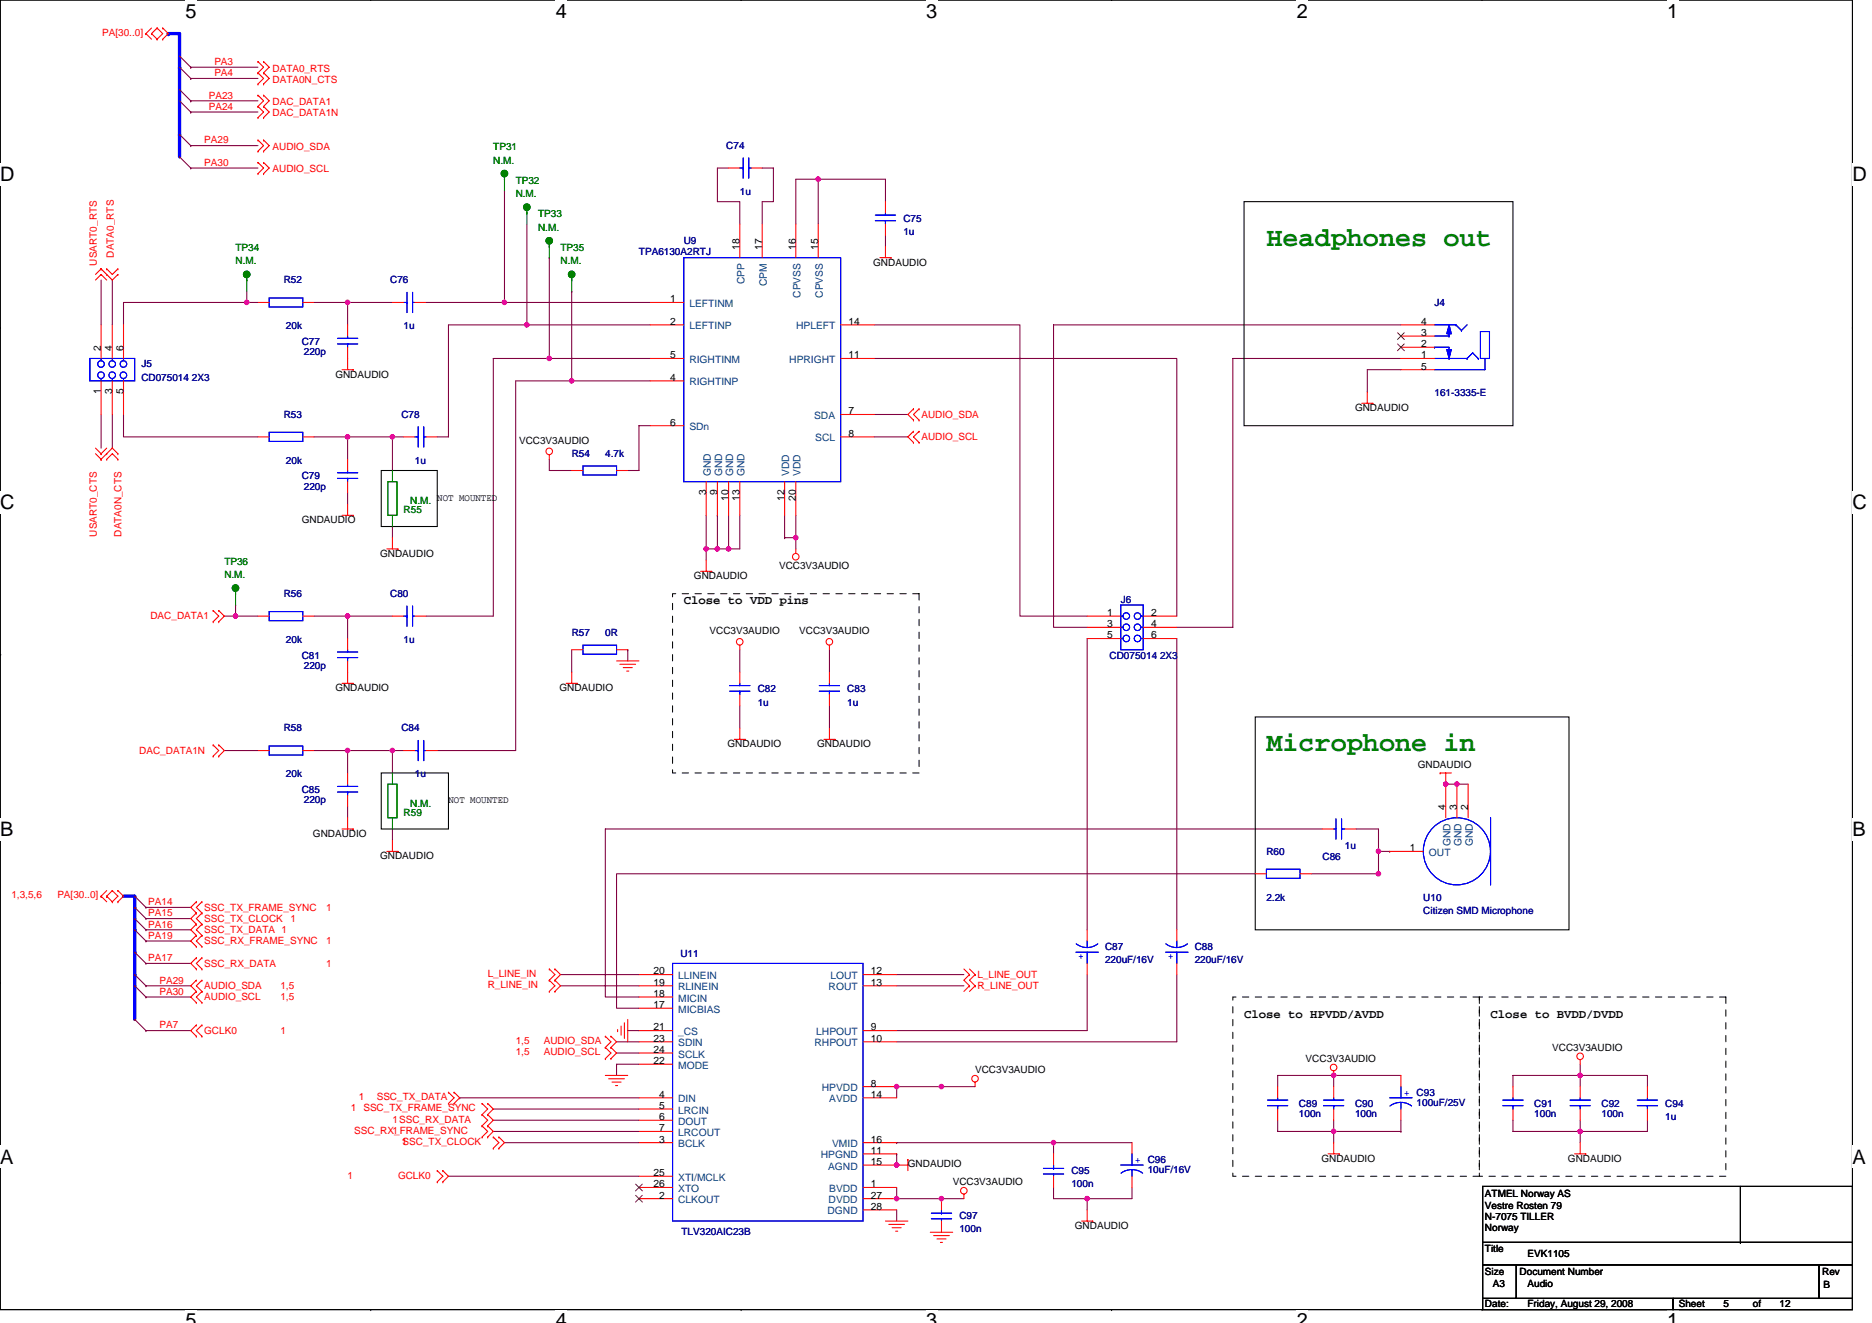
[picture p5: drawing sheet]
<svg xmlns="http://www.w3.org/2000/svg" width="297mm" height="210mm" viewBox="0 0 297 210" stroke-linecap="round" stroke-linejoin="round" font-family="sans-serif">
<path d="M0 0h293.9v207.9h-293.9z" fill="none" stroke="#000" stroke-width=".17"/>
<g fill="#fff">
<path d="M29.4 0h1.8v3.5h-1.8z"/>
<path d="M29.4 207.9h1.8v2h-1.8z"/>
</g>
<path d="M58.8 0h.1M58.8 207.9h.1" fill="none" stroke="#000" stroke-width=".17"/>
<g fill="#fff">
<path d="M88.2 0h1.8v3.5h-1.8z"/>
<path d="M88.2 207.9h1.8v2h-1.8z"/>
</g>
<path d="M117.6 0h.1M117.6 207.9h.1" fill="none" stroke="#000" stroke-width=".17"/>
<g fill="#fff">
<path d="M147 0h1.7v3.5h-1.7z"/>
<path d="M147 207.9h1.7v2h-1.7z"/>
</g>
<path d="M176.4 0h.1M176.4 207.9h.1" fill="none" stroke="#000" stroke-width=".17"/>
<g fill="#fff">
<path d="M205.8 0h1.7v3.5h-1.7z"/>
<path d="M205.8 207.9h1.7v2h-1.7z"/>
</g>
<path d="M235.2 0h.1M235.2 207.9h.1" fill="none" stroke="#000" stroke-width=".17"/>
<g fill="#fff">
<path d="M264.5 0h1.8v3.5h-1.8z"/>
<path d="M264.5 207.9h1.8v2h-1.8z"/>
<path d="M0 26h2.3v3.5h-2.3z"/>
<path d="M293.9 26h2.3v3.5h-2.3z"/>
<path d="M0 77.9h2.3v3.5h-2.3z"/>
<path d="M293.9 77.9h2.3v3.5h-2.3z"/>
</g>
<path d="M0 52h.1M293.9 52h.1" fill="none" stroke="#000" stroke-width=".17"/>
<g fill="#fff">
<path d="M0 129.9h2.1v3.5h-2.1z"/>
<path d="M293.9 129.9h2.1v3.5h-2.1z"/>
</g>
<path d="M0 103.9h.1M293.9 103.9h.1" fill="none" stroke="#000" stroke-width=".17"/>
<path d="M0 103.9h.1" fill="none" stroke="#000" stroke-width=".16"/>
<g fill="#fff">
<path d="M0 181.9h2.2v3.5h-2.2z"/>
<path d="M293.9 181.9h2.2v3.5h-2.2z"/>
</g>
<g fill="none" stroke="#000" stroke-width=".17">
<path d="M197.4 32h42.7v35.6h-42.7zM60.5 74.7h8.9v8.9h-8.9zM199.2 113.8h49.8v33.8h-49.8zM60.5 122.7h10.7v8.9h-10.7zM0 155.9h.1M293.9 155.9h.1M235.3 188.3h58.6v8.9h-58.6zM235.3 197.2h58.6v3.5h-58.6zM276.2 197.2h.1M276.2 188.3v8.9M235.3 200.7h5.3v5.4h-5.3zM235.3 206.1h30.2v1.8h-30.2z"/>
<path d="M240.6 200.7h48v5.4h-48zM265.5 206.1h28.4v1.8h-28.4zM288.6 200.7h5.3v5.4h-5.3z"/>
</g>
<path d="M26.7 5.3h.1M26.7 5.3h1.8v5.4M28.5 10.7v10.6M28.5 10.7h.1M28.5 21.3h.1M28.5 21.3v3.6M19.6 142.2h1.8v5.4M21.4 147.6v14.2M21.4 151.1h.1M21.4 154.7h.1M21.4 147.6h.1" fill="none" stroke="#00f" stroke-width=".53"/>
<g fill="none" stroke="#800040" stroke-width=".17">
<path d="M28.5 8.9l1.8 1.8M28.5 14.2l1.8 1.8M28.5 10.7l1.8 1.7M28.5 16l1.8 1.8M30.3 10.7h.1M30.3 16h.1M30.3 17.8h.1M30.3 12.4h.1M30.3 10.7h10.6M30.3 16h10.6M30.3 17.8h10.6M30.3 12.4h10.6"/>
<path d="M28.5 21.3h.1M28.5 24.9h.1M28.5 21.3l1.8 1.8M28.5 24.9l1.8 1.8M30.3 23.1h.1M30.3 26.7h.1M30.3 23.1h10.6M30.3 26.7h10.6M80 30.2h.1M80 30.2v17.8M83.6 35.6v16M115.6 26.7h-1.8v5.3h3.6v3.6"/>
<path d="M120.9 26.7h1.8v5.3h-1.8v3.6M129.8 28.4h-3.5v7.2M129.8 28.4h10.7v3.6M129.8 28.4h.1M129.8 28.4v7.2M140.5 37.3v1.8M16 44.4v7.2M17.8 44.4v7.2M39.2 46.2v1.8M39.2 48h1.7M39.2 48h-19.6v3.6M39.2 48h.1"/>
<path d="M49.8 48h5.4M55.2 48h7.1M55.2 48h.1M55.2 48v3.6M67.6 48h12.4M80 48h23.2M83.6 51.6h-12.4v17.7h-1.8M83.6 51.6h.1M83.6 51.6h19.6M87.2 56.9h-8.9v40.9h-10.7M87.2 40.9h.1M87.2 56.9h16"/>
<path d="M87.2 40.9v16M90.7 46.2h.1M90.7 46.2v14.3M138.7 51.6h23.1v46.2h10.7M138.7 56.9h48v40.9M222.3 58.7h-5.3v3.5M222.3 51.6h-55.1v48h5.3M222.3 56.9h-26.7v42.7h-8.9M16 65.8v5.3M17.8 65.8v5.3M19.6 65.8v3.5h21.3M49.8 69.3h5.4"/>
<path d="M55.2 69.3h.1M55.2 78.2v1.8M55.2 69.3h7.1M55.2 69.3v3.6M62.3 69.3h1.7M62.3 69.3h.1M62.3 69.3v5.4M87.2 72.9v1.8h3.5M90.7 60.5h-8.9v58.6h-12.4M90.7 60.5h12.5M103.2 67.6h-1.8v7.1h-1.8M138.7 69.3h5.4"/>
<path d="M138.7 65.8h5.4M35.6 97.8h1.8M37.4 97.8h3.5M37.4 96h.1M37.4 96v1.8M49.8 97.8h5.4M55.2 97.8h7.1M55.2 97.8h.1M55.2 97.8v3.5M62.3 83.6v1.7M112.1 87.1h.1M112.1 81.8v5.3"/>
<path d="M112.1 87.1h1.7M112.1 87.1v1.8M113.8 81.8h.1M113.8 87.1h1.8M113.8 81.8v5.3M115.6 81.8v5.3M115.6 87.1h.1M117.4 81.8v5.3h-1.8M124.5 81.8v3.5M124.5 85.3h.1M124.5 85.3h1.8M126.3 85.3v1.8"/>
<path d="M126.3 81.8v3.5M35.6 119.1h5.3M49.8 119.1h5.4M55.2 119.1h7.1v3.6M55.2 119.1h.1M55.2 119.1v3.6M62.3 119.1h.1M62.3 119.1h1.7M90.7 103.1v3.6M99.6 103.1h.1M99.6 103.1v1.8M117.4 103.1v3.6"/>
<path d="M117.4 112v3.6M131.6 103.1v3.6M131.6 112v3.6M172.5 101.3v46.3M186.7 101.3v46.3M55.2 128v1.8M62.3 131.6v1.7M199.2 138.7h-101.4v21.3h3.6M209.8 131.6h-113.7v26.6h5.3M215.2 131.6h3.5v3.5M218.7 135.1h.1M218.7 135.1v3.6h-10.6"/>
<path d="M218.7 135.1h1.8M220.5 135.1h.1M229.4 124.5h.1M229.4 124.5h3.6M231.2 124.5h.1M21.4 142.2h.1M21.4 144h.1M21.4 145.8h.1M21.4 154.7h.1M21.4 156.5h.1M21.4 147.6h.1M21.4 151.1h.1"/>
<path d="M21.4 142.2l1.8 1.8M21.4 144l1.8 1.8M21.4 145.8l1.8 1.8M21.4 154.7l1.8 1.8M21.4 156.5l1.8 1.7M21.4 147.6l1.8 1.8M21.4 151.1l1.8 1.8M23.2 158.2h.1M23.2 144h.1M23.2 145.8h.1M23.2 147.6h.1M23.2 156.5h.1"/>
<path d="M23.2 149.4h.1M23.2 152.9h.1M23.2 158.2h7.1M23.2 144h7.1M23.2 145.8h7.1M23.2 147.6h7.1M23.2 156.5h7.1M23.2 149.4h7.1M23.2 152.9h7.1M88.9 154.7h12.5M88.9 156.5h12.5M142.3 154.7h10.6"/>
<path d="M142.3 156.5h10.6M172.5 154.7v8.9h-30.2M186.7 154.7v10.7h-44.4M21.4 161.8h.1M21.4 161.8l1.8 1.8M23.2 163.6h.1M23.2 163.6h7.1M72.9 174.2h.1M72.9 174.2h28.5M78.3 176h23.1M78.3 177.8h23.1M78.3 179.6h23.1"/>
<path d="M97.8 165.4h3.6M97.8 167.1h3.6M99.6 163.6h1.8M101.4 168.9h-3.6v1.8M142.3 172.5h.1M142.3 172.5v1.7M142.3 172.5h12.4M149.4 172.5h.1M202.7 177.8v1.8h8.9M211.6 170.7h-8.9v1.8M211.6 170.7v1.8M211.6 177.8v1.8"/>
<path d="M211.6 170.7h.1M211.6 179.6v1.8M211.6 170.7h10.7M211.6 179.6h10.7M222.3 179.6h.1M222.3 177.8v1.8M240.1 177.8v1.8h10.6M250.7 170.7h-10.6v1.8M250.7 170.7v1.8M250.7 170.7h.1M250.7 177.8v1.8M250.7 179.6h.1"/>
<path d="M250.7 168.9v1.8M250.7 179.6v1.8M250.7 170.7h10.7v1.8M261.4 177.8v1.8h-10.7M71.2 186.7h30.2M80 181.4h21.4M142.3 190.2h.1M142.3 188.5v1.7M142.3 183.1h.1M142.3 181.4h.1M142.3 192v1.8M142.3 190.2h10.6"/>
<path d="M142.3 183.1v1.8M142.3 181.4h24.9M149.4 190.2h.1M167.2 188.5v1.7h5.3M167.2 181.4v1.7M167.2 181.4h12.4M172.5 190.2v1.8M172.5 190.2h.1M179.6 188.5v1.7h-7.1"/>
</g>
<g fill="#f0f" stroke="#f0f" stroke-width=".17">
<circle cx="129.8" cy="28.4" r=".35"/>
<circle cx="80" cy="48" r=".35"/>
<circle cx="112" cy="87.1" r=".35"/>
<circle cx="113.8" cy="87.1" r=".35"/>
<circle cx="55.1" cy="119.1" r=".35"/>
<circle cx="115.6" cy="87.1" r=".35"/>
<circle cx="55.1" cy="69.3" r=".35"/>
<circle cx="126.3" cy="85.3" r=".35"/>
<circle cx="55.1" cy="48" r=".35"/>
<circle cx="55.1" cy="97.8" r=".35"/>
<circle cx="62.3" cy="119.1" r=".35"/>
<circle cx="62.3" cy="69.3" r=".35"/>
<circle cx="90.7" cy="60.4" r=".35"/>
<circle cx="87.1" cy="56.9" r=".35"/>
<circle cx="37.4" cy="97.8" r=".35"/>
<circle cx="83.6" cy="51.5" r=".35"/>
<circle cx="142.3" cy="190.2" r=".35"/>
<circle cx="142.3" cy="172.5" r=".35"/>
<circle cx="149.4" cy="190.2" r=".35"/>
<circle cx="142.3" cy="184.9" r=".35"/>
<circle cx="149.4" cy="172.5" r=".35"/>
<circle cx="167.2" cy="181.3" r=".35"/>
<circle cx="172.5" cy="190.2" r=".35"/>
<circle cx="218.7" cy="138.7" r=".35"/>
<circle cx="250.7" cy="170.7" r=".35"/>
<circle cx="250.7" cy="179.6" r=".35"/>
<circle cx="211.6" cy="179.6" r=".35"/>
<circle cx="211.6" cy="170.7" r=".35"/>
<circle cx="39.1" cy="48" r=".35"/>
<circle cx="218.7" cy="135.1" r=".35"/>
<circle cx="231.2" cy="124.4" r=".35"/>
<circle cx="229.4" cy="124.4" r=".35"/>
</g>
<g fill="none" stroke="#f00" stroke-width=".17">
<path d="M23.2 5.3h.1M23.2 5.3l.8 .9M24 5.3h.1M24 5.3l.9 .9M24 4.4l-.8 .9M24.9 6.2h.1M24.9 4.4h.1M24.9 4.4l.9 .9-.9 .9M24.9 4.4l-.9 .9M25.8 4.4h.1M25.8 6.2h.1M25.8 4.4l.9 .9-.9 .9"/>
<path d="M40.9 9.8h.1M40.9 11.6h.1M40.9 15.1h.1M40.9 16.9h.1M40.9 13.3h.1M40.9 18.7h.1M40.9 9.8l.9 .9-.9 .9M40.9 15.1l.9 .9-.9 .9M40.9 11.6l.9 .8-.9 .9M40.9 16.9l.9 .9-.9 .9M41.8 9.8h.1M41.8 11.6h.1"/>
<path d="M41.8 15.1h.1M41.8 16.9h.1M41.8 13.3h.1M41.8 18.7h.1M41.8 9.8l.9 .9-.9 .9M41.8 15.1l.9 .9-.9 .9M41.8 11.6l.9 .8-.9 .9M41.8 16.9l.9 .9-.9 .9M40.9 22.2h.1M40.9 24h.1M40.9 25.8h.1M40.9 27.6h.1"/>
<path d="M40.9 22.2l.9 .9-.9 .9M40.9 25.8l.9 .9-.9 .9M41.8 22.2h.1M41.8 24h.1M41.8 25.8h.1M41.8 27.6h.1M41.8 22.2l.9 .9-.9 .9M41.8 25.8l.9 .9-.9 .9M115.6 26.7h1.8M117.4 35.6v5.3M119.2 26.7h1.7M120.9 35.6v5.3"/>
<path d="M126.3 35.6v5.3M129.8 35.6v5.3M140.5 39.1v1.8M140.5 32v1.8M140.5 35.6v1.7M16 43.6h.1M16 42.7h.1M16 42.7l1.8 1.7 .9-.8M16 43.6l.9 .8M16 43.6l-.8 .8M16 42.7l-.8 .9M16 51.6v5.3"/>
<path d="M16.9 43.6h.1M16.9 42.7h.1M16.9 42.7l.9 .9 .9-.9M17.8 51.6v5.3M18.7 43.6h.1M18.7 42.7h.1M19.6 51.6v5.3M40.9 48h1.8M48 48h1.8M54.3 58.7h1.7M55.2 55.1v3.6M55.2 51.6v1.7"/>
<path d="M56 58.7h.1M62.3 48h1.7M65.8 48h1.8M103.2 51.6h5.3M103.2 56.9h5.3M103.2 48h5.3M133.4 51.6h5.3M133.4 56.9h5.3M139.6 40.9h1.8M141.4 40.9h.1M222.3 58.7h5.3M222.3 51.6h5.3"/>
<path d="M222.3 56.9h5.3M222.3 53.3h5.3M222.3 55.1h5.3M15.2 71.1l.8 .9M15.2 72l.8 .9M16 72h.1M16 72.9h.1M16 60.5v5.3M16.9 72h.1M16.9 72.9h.1M16.9 72.9l.9-.9 .9 .9M16.9 71.1l-.9 .9"/>
<path d="M17.8 60.5v5.3M18.7 72h.1M18.7 72.9h.1M18.7 72l-.9-.9-1.8 1.8M19.6 60.5v5.3M40.9 69.3h1.8M48 69.3h1.8M55.2 72.9v1.8M55.2 76.5v1.7M64 69.3h1.8M67.6 69.3h1.8M87.2 72.2v.7"/>
<path d="M90.7 74.7h1.8M97.8 74.7h1.8M103.2 60.5h5.3M103.2 67.6h5.3M112.1 76.5v5.3M113.8 76.5v5.3M115.6 76.5v5.3M117.4 76.5v5.3M124.5 76.5v5.3M126.3 76.5v5.3M133.4 69.3h5.3M133.4 65.8h5.3"/>
<path d="M144.9 64.9h.1M144.9 66.7h.1M144.9 68.5h.1M144.9 70.2h.1M144.9 64.9l-.8 .9 .8 .9M144.9 68.5l-.8 .8 .8 .9M145.8 66.7h.1M145.8 64.9h.1M145.8 70.2h.1M145.8 68.5h.1M145.8 64.9l-.9 .9 .9 .9M145.8 68.5l-.9 .8 .9 .9"/>
<path d="M216.1 64h1.7M217 62.2v1.8M217.8 64h.1M33.8 98.7h.1M33.8 96.9h.1M33.8 96.9l.9 .9-.9 .9M34.7 96.9h.1M34.7 98.7h.1M34.7 96.9l.9 .9-.9 .9M40.9 97.8h1.8M48 97.8h1.8M54.3 81.8h1.7"/>
<path d="M55.2 80v1.8M56 81.8h.1M61.4 87.1h1.8M62.3 85.3v1.8M62.3 97.8h1.7M63.2 87.1h.1M65.8 97.8h1.8M111.2 90.7h1.7M112.1 88.9v1.8M112.9 90.7h.1M126.3 87.1v.7M172.5 97.8h5.3"/>
<path d="M172.5 99.6h5.3M181.4 97.8h5.3M181.4 99.6h5.3M33.8 118.2h.1M33.8 118.2l.9 .9-.9 .9M34.7 118.2h.1M34.7 118.2l.9 .9-.9 .9M40.9 119.1h1.8M48 119.1h1.8M54.3 108.5h1.7M55.2 104.9v3.6M55.2 101.3v1.8"/>
<path d="M56 108.5h.1M64 119.1h1.8M67.6 119.1h1.8M89.8 108.5h1.8M90.7 106.7v1.8M90.7 103.1h1.8M91.6 108.5h.1M97.8 104.9h3.6M97.8 103.1h1.8M98.4 105.4h2.5M98.9 106h1.4M99.4 106.5h.4"/>
<path d="M116.5 117.3h1.8M117.4 102.4v.7M117.4 115.6v1.7M117.4 106.7v1.8M117.4 110.2v1.8M118.3 117.3h.1M130.7 117.3h1.8M131.6 102.4v.7M131.6 115.6v1.7M131.6 106.7v1.8M131.6 110.2v1.8M132.5 117.3h.1"/>
<path d="M172.5 101.3h5.3M181.4 101.3h5.3M33.8 120h.1M34.7 120h.1M54.3 131.6h1.7M55.2 129.8v1.8M55.2 122.7v1.8M55.2 126.2v1.8M56 131.6h.1M61.4 135.1h1.8M62.3 133.3v1.8M63.2 135.1h.1"/>
<path d="M199.2 138.7h1.8M206.3 138.7h1.8M209.8 131.6h1.8M213.4 131.6h1.8M220.5 135.1h5.3M228.5 122.7h.1M228.5 122.7h1.8M229.4 122.7v7.1M231.2 124.5v5.3M233 124.5v5.3M16 142.2h.1M16 142.2l.9 .9"/>
<path d="M16.9 142.2h.1M16.9 141.4l-.9 .8M16.9 142.2l.9 .9M17.8 141.4h.1M17.8 143.1h.1M17.8 141.4l.9 .8-.9 .9M17.8 141.4l-.9 .8M18.7 143.1h.1M18.7 141.4h.1M18.7 141.4l.9 .8-.9 .9M31.2 155.6h.1M31.2 157.4h.1"/>
<path d="M31.2 143.1h.1M31.2 144.9h.1M31.2 159.1h.1M31.2 146.7h.1M31.2 148.5h.1M31.2 150.2h.1M31.2 152h.1M31.2 153.8h.1M31.2 155.6l-.9 .9 .9 .9M31.2 143.1l-.9 .9 .9 .9M31.2 157.4l-.9 .8 .9 .9M31.2 144.9l-.9 .9 .9 .9"/>
<path d="M31.2 146.7l-.9 .9 .9 .9M31.2 148.5l-.9 .9 .9 .8M31.2 152l-.9 .9 .9 .9M32 157.4h.1M32 155.6h.1M32 144.9h.1M32 143.1h.1M32 159.1h.1M32 146.7h.1M32 148.5h.1M32 150.2h.1M32 153.8h.1"/>
<path d="M32 152h.1M32 155.6l-.8 .9 .8 .9M32 143.1l-.8 .9 .8 .9M32 157.4l-.8 .8 .8 .9M32 144.9l-.8 .9 .8 .9M32 146.7l-.8 .9 .8 .9M32 148.5l-.8 .9 .8 .8M32 152l-.8 .9 .8 .9M87.2 153.8h.1M87.2 155.6h.1M87.2 157.4h.1M87.2 155.6l.9 .9-.9 .9"/>
<path d="M87.2 153.8l.9 .9-.9 .9M88.1 155.6h.1M88.1 153.8h.1M88.1 157.4h.1M88.1 155.6l.8 .9-.8 .9M88.1 153.8l.8 .9-.8 .9M101.4 154.7h5.3M101.4 156.5h5.3M101.4 158.2h5.3M136.9 154.7h5.4M136.9 156.5h5.4M152.9 153.8l.9 .9"/>
<path d="M153.8 154.7h.1M153.8 156.5h.1M153.8 154.7l-.9 .9 .9 .9M153.8 153.8l.9 .9M153.8 156.5l-.9 .9M154.7 154.7h.1M154.7 156.5h.1M154.7 154.7l-.9 .9 .9 .9M154.7 156.5l-.9 .9M172.5 147.6v1.8M172.5 152.9v1.8M186.7 147.6v1.8"/>
<path d="M186.7 152.9v1.8M31.2 162.7h.1M31.2 164.5h.1M31.2 162.7l-.9 .9 .9 .9M32 164.5h.1M32 162.7h.1M32 162.7l-.8 .9 .8 .9M71.2 173.4h.1M71.2 175.1h.1M71.2 173.4l.8 .8-.8 .9M72 175.1h.1M72 173.4h.1"/>
<path d="M72 173.4l.9 .8-.9 .9M76.5 175.1h.1M76.5 176.9h.1M76.5 178.7h.1M76.5 178.7l.9 .9-.9 .9M76.5 175.1l.9 .9-.9 .9M76.5 176.9l.9 .9-.9 .9M77.4 176.9h.1M77.4 175.1h.1M77.4 178.7h.1M77.4 178.7l.9 .9-.9 .9M77.4 175.1l.9 .9-.9 .9"/>
<path d="M77.4 176.9l.9 .9-.9 .9M96.1 170.7h3.5M96.1 164.5h.1M96.1 166.2h.1M96.1 168h.1M96.1 164.5l.8 .9-.8 .8M96.1 166.2l.8 .9-.8 .9M96.6 171.2h2.5M96.9 166.2h.1M96.9 164.5h.1M96.9 168h.1M96.9 164.5l.9 .9-.9 .8"/>
<path d="M96.9 166.2l.9 .9-.9 .9M97.1 171.7h1.4M97.7 172.3h.3M98 163.4v.3M98.5 162.9v1.4M99.1 162.3v2.5M99.6 161.8v3.6M101.4 160h5.3M101.4 163.6h5.3M101.4 165.4h5.3M101.4 167.1h5.3M101.4 168.9h5.3"/>
<path d="M101.4 174.2h5.3M101.4 176h5.3M101.4 177.8h5.3M101.4 179.6h5.3M136.9 163.6h5.4M136.9 165.4h5.4M136.9 174.2h5.4M136.9 172.5h5.4M154.7 171.7v.8M202.7 172.5v1.7M202.7 176v1.8M211.6 170v.7"/>
<path d="M211.6 172.5v1.7M211.6 176v1.8M222.3 170.7v1.8M222.3 176v1.8M240.1 172.5v1.7M240.1 176v1.8M250.7 168.2v.7M250.7 172.5v1.7M250.7 176v1.8M261.4 172.5v1.7M261.4 176v1.8M69.4 185.8h.1"/>
<path d="M69.4 187.6h.1M69.4 185.8l.9 .9-.9 .9M70.3 187.6h.1M70.3 185.8h.1M70.3 185.8l.9 .9-.9 .9M76.5 180.5h.1M77.4 180.5h.1M78.3 180.5h.1M78.3 182.2h.1M78.3 180.5l.9 .9-.9 .8M79.2 182.2h.1M79.2 180.5h.1"/>
<path d="M79.2 180.5l.8 .9-.8 .8M101.4 181.4h5.3M101.4 186.7h5.3M101.4 188.5h5.3M101.4 190.2h5.3M136.9 184.9h7.2M136.9 183.1h5.4M136.9 181.4h5.4M136.9 188.5h5.4M136.9 190.2h5.4M136.9 192h5.4M140.5 193.8h3.6"/>
<path d="M141 194.3h2.5M141.6 194.9h1.4M142.1 195.4h.3M144.1 184h.1M144.1 184v1.8M147.6 195.6h3.6M148.1 196.1h2.5M148.7 196.6h1.4M149.2 197.2h.4M149.4 190.2v1.8M149.4 193.8v1.8M152.9 189.5v.7"/>
<path d="M167.2 183.1v1.8M167.2 186.7v1.8M171.6 193.8h1.8M172.5 192v1.8M173.4 193.8h.1M179.6 181.4v1.7M179.6 186.7v1.8M210.7 183.1h1.8M211.6 181.4v1.7M212.5 183.1h.1M249.8 183.1h1.8M250.7 181.4v1.7"/>
<path d="M251.6 183.1h.1"/>
<circle cx="87.1" cy="71.6" r=".52"/>
<circle cx="126.3" cy="88.4" r=".52"/>
<circle cx="117.4" cy="101.9" r=".52"/>
<circle cx="131.6" cy="101.9" r=".52"/>
<circle cx="154.7" cy="171.2" r=".52"/>
<circle cx="211.6" cy="169.4" r=".52"/>
<circle cx="250.7" cy="167.7" r=".52"/>
<circle cx="152.9" cy="189" r=".52"/>
</g>
<path d="M106.7 94.2h39.1v28.5h-39.1zM195.6 158.2h39.1v28.5h-39.1zM234.7 158.2h39.2v28.5h-39.2z" fill="none" stroke="#000" stroke-width=".16" stroke-dasharray="1 1 1 1 1 1 1 1"/>
<g fill="#008000" stroke="#008000" stroke-width=".17">
<circle cx="83.6" cy="32.9" r=".52"/>
<circle cx="87.1" cy="38.2" r=".52"/>
<circle cx="90.7" cy="43.6" r=".52"/>
<circle cx="37.4" cy="93.3" r=".52"/>
<circle cx="80" cy="27.5" r=".52"/>
<circle cx="39.1" cy="43.6" r=".52"/>
</g>
<g fill="none" stroke="#008000" stroke-width=".17">
<path d="M80 28.4h.1M80 28.1v2.1M83.6 33.8h.1M83.6 33.4v2.2M87.2 39.1h.1M87.2 38.8v2.1M39.2 44.4h.1M39.2 44.1v2.1M90.7 44.4h.1M90.7 44.1v2.1M61.5 76.5h1.5v5.3h-1.5zM62.3 74.7v1.8"/>
<path d="M37.4 94.2h.1M37.4 93.9v2.1M62.3 81.8v1.8M61.5 124.5h1.5v5.3h-1.5zM62.3 122.7v1.8M62.3 129.8v1.8"/>
</g>
<g fill="none" stroke="#00f" stroke-width=".17">
<path d="M117.4 26.7h.5M117.9 25.1v3.2M117.9 26.7h.1M118.8 26.7h.4M118.8 25.1v3.2M138.9 35h3.2M138.9 34.1h3.2M140.5 33.8v.3M140.5 35h.1M140.5 35v.6M14.3 56.9h7.1v3.6h-7.1zM16 56.9v.4"/>
<path d="M17.8 56.9v.4M19.6 56.9v.4M42.7 47.3h5.3v1.4h-5.3zM53.5 54.6h3.3M53.5 53.7h3.3M55.2 53.3v.4M55.2 54.6h.1M55.2 54.6v.5M64 48h.6M64.6 46.4v3.2M64.6 48h.1M65.5 48h.3"/>
<path d="M65.5 46.4v3.2M108.5 40.9h24.9v35.6h-24.9zM227.6 56.9h5.2M227.6 53.3h2.3M227.6 51.6h3.4M227.6 55.1h.1M227.6 55.1h2.3v1.8M229.9 53.3h.1M229.9 56.9h.1M229.9 51.6v1.7M231 51.6h.1M231 51.6l.9 .9"/>
<path d="M231.9 52.5h.1M232.8 56.9h.1M232.8 56.9l.9-.9 .9 .9M232.8 51.6l-.9 .9M234.6 56.9h.1M234.9 52.6h1.4v4.3h-1.4zM235.6 56.9v1.8h-8M16 60.1v.4M17.8 60.1v.4M19.6 60.1v.4M42.7 68.6h5.3v1.5h-5.3zM53.5 75.9h3.3"/>
<path d="M53.5 75h3.3M55.2 74.7v.3M55.2 75.9h.1M55.2 75.9v.6M65.8 69.3h.6M66.4 67.7v3.3M66.4 69.3h.1M67.2 69.3h.4M67.2 67.7v3.3M92.5 74h5.3v1.4h-5.3zM42.7 97.1h5.3v1.4h-5.3zM64 97.8h.6"/>
<path d="M64.6 96.2v3.2M64.6 97.8h.1M65.5 97.8h.3M65.5 96.2v3.2M177.8 96h3.6v7.1h-3.6zM177.8 97.8h.4M177.8 99.6h.4M181 97.8h.4M181 99.6h.4M42.7 118.4h5.3v1.4h-5.3zM53.5 104.4h3.3M53.5 103.5h3.3"/>
<path d="M55.2 103.1v.4M55.2 104.4h.1M55.2 104.4v.5M65.8 119.1h.6M66.4 117.5v3.2M66.4 119.1h.1M67.2 119.1h.4M67.2 117.5v3.2M92.5 102.4h5.3v1.4h-5.3zM115.8 109.7h3.2M115.8 108.8h3.2M117.4 108.5v.3"/>
<path d="M117.4 109.7h.1M117.4 109.7v.5M130 109.7h3.2M130 108.8h3.2M131.6 108.5v.3M131.6 109.7h.1M131.6 109.7v.5M177.8 101.3h.4M181 101.3h.4M53.5 125.7h3.3M53.5 124.8h3.3M55.2 124.5v.3"/>
<path d="M55.2 125.7h.1M55.2 125.7v.5M201 138h5.3v1.4h-5.3zM211.6 131.6h.4M212 130v3.2M212.9 130v3.2M212.9 131.6h.1M212.9 131.6h.5M236.5 129.8h.1M236.5 129.8v10.7M106.7 152.9h30.2v40.9h-30.2zM170.7 151.1h3.6"/>
<path d="M170.8 149.8a2.78 2.78 0 0 0 3.4 0M172.5 149.4v1M172.5 151.1v1.8M185 151.1h3.5M185 149.8a2.78 2.78 0 0 0 3.4 0M186.7 149.4v1M186.7 151.1v1.8M201.1 175.5h3.2M201.1 174.6h3.2M202.7 174.2v.4M202.7 175.5h.1M202.7 175.5v.5"/>
<path d="M210 175.5h3.2M210 174.6h3.2M211.6 174.2v.4M211.6 175.5h.1M211.6 175.5v.5M220.5 174.2h3.6M220.6 175.5a2.86 2.86 0 0 1 3.4 0M222.3 175v1M222.3 172.5v1.7M238.5 175.5h3.2M238.5 174.6h3.2M240.1 174.2v.4"/>
<path d="M240.1 175.5h.1M240.1 175.5v.5M249.1 175.5h3.2M249.1 174.6h3.2M250.7 174.2v.4M250.7 175.5h.1M250.7 175.5v.5M259.8 175.5h3.2M259.8 174.6h3.2M261.4 174.2v.4M261.4 175.5h.1M261.4 175.5v.5"/>
<path d="M147.8 192.6h3.2M147.8 193.4h3.2M149.4 193.4v.4M149.4 192.6h.1M149.4 192v.6M165.6 185.4h3.2M165.6 186.3h3.2M167.2 186.3v.4M167.2 185.4h.1M167.2 184.9v.5M177.8 184.9h3.6M177.9 186.2a2.86 2.86 0 0 1 3.4 0"/>
<path d="M179.6 185.6v1.1M179.6 183.1v1.8"/>
<circle cx="16" cy="59.6" r=".52"/>
<circle cx="16" cy="57.8" r=".52"/>
<circle cx="17.8" cy="59.6" r=".52"/>
<circle cx="17.8" cy="57.8" r=".52"/>
<circle cx="19.6" cy="59.6" r=".52"/>
<circle cx="19.6" cy="57.8" r=".52"/>
<circle cx="178.7" cy="97.8" r=".52"/>
<circle cx="178.7" cy="99.6" r=".52"/>
<circle cx="180.5" cy="97.8" r=".52"/>
<circle cx="180.5" cy="99.6" r=".52"/>
<circle cx="178.7" cy="101.3" r=".52"/>
<circle cx="180.5" cy="101.3" r=".52"/>
<circle cx="231.2" cy="135.1" r="5.3"/>
</g>
<g fill="#00f" stroke="#00f" stroke-width=".17">
<path d="M229.9 51.6l.4 1.4h-.7z" fill-rule="evenodd"/>
<path d="M229.6 55.5h.7l-.4 1.4z" fill-rule="evenodd"/>
<path d="M229.9 51.6l.4 1.4h-.7z" fill-rule="evenodd"/>
<path d="M229.6 55.5h.7l-.4 1.4z" fill-rule="evenodd"/>
</g>
<path d="M221.8 52.8l1 1.1M221.8 54.6l1 1.1M222.8 52.8l-1.1 1.1M222.8 54.6l-1.1 1.1M100.9 187.9l1 1.1M100.9 189.7l1 1.1M101.9 187.9l-1.1 1.1M101.9 189.7l-1.1 1.1" fill="none" stroke="#804000" stroke-width=".16"/>
<g font-size="4.3" fill="#008000">
<text x="201" y="39.1">Headphones out</text>
<text x="201" y="119.1">Microphone in</text>
</g>
<g font-size="3.2">
<text x="29.4" y="2.8">5</text>
<text x="88.2" y="2.8">4</text>
<text x="147" y="2.8">3</text>
<text x="205.8" y="2.8">2</text>
<text x="264.5" y="2.8">1</text>
<text x="0" y="28.8">D</text>
<text x="293.9" y="28.8">D</text>
<text x="0" y="80.8">C</text>
<text x="293.9" y="80.8">C</text>
<text x="0" y="132.7">B</text>
<text x="293.9" y="132.7">B</text>
<text x="0" y="184.7">A</text>
<text x="293.9" y="184.7">A</text>
<text x="29.4" y="210.7">5</text>
<text x="88.2" y="210.7">4</text>
<text x="147" y="210.7">3</text>
<text x="205.8" y="210.7">2</text>
<text x="264.5" y="210.7">1</text>
</g>
<g font-size="1.9">
<text x="108.5" y="95.9">Close to VDD pins</text>
<text x="197.4" y="161.6">Close to HPVDD/AVDD</text>
<text x="236.5" y="161.6">Close to BVDD/DVDD</text>
</g>
<g font-size="1.6" fill="#f00">
<text x="16.2" y="5.7">PA[30..0]</text>
<text x="34" y="10.3">PA3</text>
<text x="43.2" y="11.4">DATA0_RTS</text>
<text x="33.1" y="15.6">PA23</text>
<text x="33.1" y="17.4">PA24</text>
<text x="34" y="12.1">PA4</text>
<text x="43.2" y="16.7">DAC_DATA1</text>
<text x="43.2" y="13.1">DATA0N_CTS</text>
<text x="32.4" y="22.8">PA29</text>
<text x="43.2" y="23.8">AUDIO_SDA</text>
<text x="43.2" y="18.5">DAC_DATA1N</text>
<text x="32.4" y="26.3">PA30</text>
<text x="43.2" y="27.4">AUDIO_SCL</text>
<text x="18.1" y="40.9" transform="rotate(-90 18.1 40.9)">DATA0_RTS</text>
<text x="15.4" y="42.1" transform="rotate(-90 15.4 42.1)">USART0_RTS</text>
<text x="146.2" y="66.3">AUDIO_SDA</text>
<text x="146.2" y="69.9">AUDIO_SCL</text>
<text x="15.4" y="85.2" transform="rotate(-90 15.4 85.2)">USART0_CTS</text>
<text x="19.3" y="85.2" transform="rotate(-90 19.3 85.2)">DATA0N_CTS</text>
<text x="23.9" y="98.3">DAC_DATA1</text>
<text x="22.1" y="119.7">DAC_DATA1N</text>
<text x="1.8" y="142.6">1,3,5,6</text>
<text x="9.1" y="142.6">PA[30..0]</text>
<text x="23.5" y="143.7">PA14</text>
<text x="23.5" y="145.4">PA15</text>
<text x="23.5" y="147.2">PA16</text>
<text x="23.5" y="149">PA19</text>
<text x="32.4" y="144.5">SSC_TX_FRAME_SYNC</text>
<text x="32.4" y="146.3">SSC_TX_CLOCK</text>
<text x="32.4" y="148.1">SSC_TX_DATA 1</text>
<text x="32.4" y="149.9">SSC_RX_FRAME_SYNC</text>
<text x="46.1" y="146.3">1</text>
<text x="51.8" y="149.9">1</text>
<text x="51.8" y="144.5">1</text>
<text x="23.5" y="152.5">PA17</text>
<text x="32.4" y="153.4">SSC_RX_DATA</text>
<text x="51.8" y="153.4">1</text>
<text x="77.4" y="155">L_LINE_IN</text>
<text x="155.1" y="155.2">L_LINE_OUT</text>
<text x="25.3" y="157.9">PA30</text>
<text x="25.3" y="156.1">PA29</text>
<text x="32.4" y="157">AUDIO_SDA</text>
<text x="32.4" y="158.8">AUDIO_SCL</text>
<text x="44.5" y="158.8">1,5</text>
<text x="44.5" y="157">1,5</text>
<text x="77.4" y="156.8">R_LINE_IN</text>
<text x="155.1" y="157">R_LINE_OUT</text>
<text x="25.3" y="163.2">PA7</text>
<text x="32.4" y="164.1">GCLK0</text>
<text x="44.5" y="164.1">1</text>
<text x="81.8" y="165.7">1,5</text>
<text x="81.8" y="167.5">1,5</text>
<text x="86.3" y="165.7">AUDIO_SDA</text>
<text x="86.3" y="167.5">AUDIO_SCL</text>
<text x="55.7" y="176.4">1 SSC_TX_FRAME_SYNC</text>
<text x="56.2" y="179.9">SSC_RX_FRAME_SYNC</text>
<text x="56.9" y="174.6">1</text>
<text x="59.8" y="174.6">SSC_TX_DATA</text>
<text x="62.3" y="178.2">1SSC_RX_DATA</text>
<text x="62.3" y="179.9">1</text>
<text x="63.7" y="181.7">1SSC_TX_CLOCK</text>
<text x="55.2" y="187">1</text>
<text x="63.2" y="187">GCLK0</text>
</g>
<g font-size="1.6" fill="#008000">
<text x="78.3" y="23.8">TP31</text>
<text x="78.3" y="26">N.M.</text>
<text x="81.8" y="29.1">TP32</text>
<text x="81.8" y="31.3">N.M.</text>
<text x="85.4" y="34.5">TP33</text>
<text x="37.4" y="39.8">TP34</text>
<text x="37.4" y="42">N.M.</text>
<text x="85.4" y="36.6">N.M.</text>
<text x="88.9" y="39.8">TP35</text>
<text x="88.9" y="42">N.M.</text>
<text x="64" y="81.4">R55</text>
<text x="65.1" y="80">N.M.</text>
<text x="35.6" y="89.6">TP36</text>
<text x="35.6" y="91.7">N.M.</text>
<text x="64" y="129.4">R59</text>
<text x="65.1" y="128">N.M.</text>
</g>
<g font-size="1.6" fill="#000080">
<text x="115.2" y="23.6">C74</text>
<text x="117.4" y="30.9">1u</text>
<text x="143.3" y="35.2">C75</text>
<text x="101.4" y="40.5">TPA6130A2RTJ</text>
<text x="108.5" y="38.8">U9</text>
<text x="143.3" y="37.3">1u</text>
<text x="45" y="45">R52</text>
<text x="61.9" y="45">C76</text>
<text x="45.4" y="52.3">20k</text>
<text x="64" y="52.3">1u</text>
<text x="227.6" y="48.5">J4</text>
<text x="22.4" y="58.3">J5</text>
<text x="47.9" y="54.8">C77</text>
<text x="48.2" y="56.4">220p</text>
<text x="22.4" y="60.5">CD075014 2X3</text>
<text x="227.6" y="62.9">161-3335-E</text>
<text x="45" y="66.3">R53</text>
<text x="63.7" y="66.3">C78</text>
<text x="45.4" y="73.6">20k</text>
<text x="47.9" y="76.1">C79</text>
<text x="48.2" y="77.7">220p</text>
<text x="65.8" y="73.6">1u</text>
<text x="90.7" y="72.5">R54</text>
<text x="96.1" y="72.5">4.7k</text>
<text x="45" y="94.8">R56</text>
<text x="61.9" y="94.8">C80</text>
<text x="177.8" y="95.7">J6</text>
<text x="90.7" y="101">R57</text>
<text x="96.1" y="101">0R</text>
<text x="45.4" y="102">20k</text>
<text x="47.9" y="104.5">C81</text>
<text x="48.2" y="106.2">220p</text>
<text x="64" y="102">1u</text>
<text x="176.1" y="104.5">CD075014 2X3</text>
<text x="120.2" y="109.9">C82</text>
<text x="120.2" y="112">1u</text>
<text x="134.4" y="109.9">C83</text>
<text x="134.4" y="112">1u</text>
<text x="45" y="116.1">R58</text>
<text x="63.7" y="116.1">C84</text>
<text x="45.4" y="123.4">20k</text>
<text x="47.9" y="125.9">C85</text>
<text x="65.8" y="123.4">1u</text>
<text x="48.2" y="127.5">220p</text>
<text x="201" y="135.7">R60</text>
<text x="209.8" y="136.5">C86</text>
<text x="213.4" y="134.8">1u</text>
<text x="201" y="142.9">2.2k</text>
<text x="225.8" y="142.9">U10</text>
<text x="225.8" y="145.1">Citizen SMD Microphone</text>
<text x="108" y="151.8">U11</text>
<text x="175.3" y="150.8">C87</text>
<text x="175.3" y="152.9">220uF/16V</text>
<text x="189.6" y="150.8">C88</text>
<text x="189.6" y="152.9">220uF/16V</text>
<text x="206.1" y="175.7">C89</text>
<text x="206.1" y="177.3">100n</text>
<text x="215" y="175.7">C90</text>
<text x="215" y="177.3">100n</text>
<text x="224.8" y="175.5">100uF/25V</text>
<text x="243.5" y="175.7">C91</text>
<text x="243.5" y="177.3">100n</text>
<text x="254.1" y="175.7">C92</text>
<text x="254.1" y="177.3">100n</text>
<text x="264.2" y="175.7">C94</text>
<text x="264.2" y="177.8">1u</text>
<text x="170" y="186.3">C95</text>
<text x="170" y="188.5">100n</text>
<text x="182.1" y="186.2">10uF/16V</text>
<text x="108.1" y="195.9">TLV320AIC23B</text>
<text x="152.2" y="193.4">C97</text>
<text x="152.2" y="195.6">100n</text>
</g>
<g font-size="1.6">
<text x="117.4" y="39.6" transform="rotate(-90 117.4 39.6)">18</text>
<text x="120.9" y="39.6" transform="rotate(-90 120.9 39.6)">17</text>
<text x="126.3" y="39.6" transform="rotate(-90 126.3 39.6)">16</text>
<text x="129.8" y="39.6" transform="rotate(-90 129.8 39.6)">15</text>
<text x="106.4" y="48">1</text>
<text x="138.6" y="42.1">GNDAUDIO</text>
<text x="106.4" y="51.5">2</text>
<text x="134.6" y="51.5">14</text>
<text x="225.5" y="51.5">4</text>
<text x="225.5" y="53.3">3</text>
<text x="16" y="55.6" transform="rotate(-90 16 55.6)">2</text>
<text x="17.8" y="55.6" transform="rotate(-90 17.8 55.6)">4</text>
<text x="19.6" y="55.6" transform="rotate(-90 19.6 55.6)">6</text>
<text x="53.2" y="59.9">GNDAUDIO</text>
<text x="106.4" y="56.9">5</text>
<text x="134.6" y="56.9">11</text>
<text x="225.5" y="58.7">5</text>
<text x="225.5" y="56.9">1</text>
<text x="225.5" y="55.1">2</text>
<text x="16" y="62.6" transform="rotate(-90 16 62.6)">1</text>
<text x="17.8" y="62.6" transform="rotate(-90 17.8 62.6)">3</text>
<text x="19.6" y="62.6" transform="rotate(-90 19.6 62.6)">5</text>
<text x="106.4" y="60.4">4</text>
<text x="134.6" y="65.8">7</text>
<text x="215" y="65.3">GNDAUDIO</text>
<text x="82.4" y="70.4">VCC3V3AUDIO</text>
<text x="106.4" y="67.5">6</text>
<text x="134.6" y="69.3">8</text>
<text x="47.9" y="83">GNDAUDIO</text>
<text x="69.4" y="79.5">NOT MOUNTED</text>
<text x="112" y="78.6" transform="rotate(-90 112 78.6)">3</text>
<text x="113.8" y="78.6" transform="rotate(-90 113.8 78.6)">9</text>
<text x="115.6" y="79.5" transform="rotate(-90 115.6 79.5)">10</text>
<text x="117.4" y="79.5" transform="rotate(-90 117.4 79.5)">13</text>
<text x="124.5" y="79.5" transform="rotate(-90 124.5 79.5)">12</text>
<text x="126.3" y="79.5" transform="rotate(-90 126.3 79.5)">20</text>
<text x="60.3" y="88.4">GNDAUDIO</text>
<text x="110.1" y="91.9">GNDAUDIO</text>
<text x="123.6" y="90.3">VCC3V3AUDIO</text>
<text x="112.6" y="100.6">VCC3V3AUDIO</text>
<text x="126.8" y="100.6">VCC3V3AUDIO</text>
<text x="175.7" y="97.8">1</text>
<text x="175.7" y="99.5">3</text>
<text x="175.7" y="101.3">5</text>
<text x="182.6" y="97.8">2</text>
<text x="182.6" y="99.5">4</text>
<text x="182.6" y="101.3">6</text>
<text x="53.2" y="109.7">GNDAUDIO</text>
<text x="88.8" y="109.7">GNDAUDIO</text>
<text x="115.4" y="118.6">GNDAUDIO</text>
<text x="129.7" y="118.6">GNDAUDIO</text>
<text x="225" y="122">GNDAUDIO</text>
<text x="71.2" y="127.5">NOT MOUNTED</text>
<text x="229.4" y="128.5" transform="rotate(-90 229.4 128.5)">4</text>
<text x="231.2" y="128.5" transform="rotate(-90 231.2 128.5)">3</text>
<text x="232.9" y="128.5" transform="rotate(-90 232.9 128.5)">2</text>
<text x="49.7" y="132.8">GNDAUDIO</text>
<text x="60.3" y="136.4">GNDAUDIO</text>
<text x="223.7" y="135.1">1</text>
<text x="103.7" y="154.7">20</text>
<text x="138.2" y="154.7">12</text>
<text x="103.7" y="156.4">19</text>
<text x="103.7" y="158.2">18</text>
<text x="103.7" y="160">17</text>
<text x="138.2" y="156.4">13</text>
<text x="103.7" y="163.6">21</text>
<text x="103.7" y="165.3">23</text>
<text x="103.7" y="167.1">24</text>
<text x="138.2" y="163.6">9</text>
<text x="138.2" y="165.3">10</text>
<text x="246.3" y="166.8">VCC3V3AUDIO</text>
<text x="103.7" y="168.9">22</text>
<text x="138.2" y="172.4">8</text>
<text x="154.7" y="170.3">VCC3V3AUDIO</text>
<text x="207.2" y="168.6">VCC3V3AUDIO</text>
<text x="104.6" y="174.2">4</text>
<text x="104.6" y="176">5</text>
<text x="104.6" y="177.8">6</text>
<text x="104.6" y="179.6">7</text>
<text x="138.2" y="174.2">14</text>
<text x="104.6" y="181.3">3</text>
<text x="138.2" y="181.3">16</text>
<text x="138.2" y="184.9">15</text>
<text x="138.2" y="183.1">11</text>
<text x="144.1" y="185.3">GNDAUDIO</text>
<text x="209.7" y="184.4">GNDAUDIO</text>
<text x="248.8" y="184.4">GNDAUDIO</text>
<text x="103.7" y="186.7">25</text>
<text x="103.7" y="188.4">26</text>
<text x="104.6" y="190.2">2</text>
<text x="138.2" y="188.4">1</text>
<text x="138.2" y="190.2">27</text>
<text x="151.2" y="188.1">VCC3V3AUDIO</text>
<text x="235.6" y="190.1">ATMEL Norway AS</text>
<text x="235.6" y="191.9">Vestre Rosten 79</text>
<text x="138.2" y="192">28</text>
<text x="170.6" y="195.1">GNDAUDIO</text>
<text x="235.6" y="193.7">N-7075 TILLER</text>
<text x="235.6" y="195.5">Norway</text>
<text x="235.6" y="198.8">Title</text>
<text x="235.6" y="202.3">Size</text>
<text x="241.1" y="202.3">Document Number</text>
<text x="242.4" y="199.5">EVK1105</text>
<text x="289.1" y="202.3">Rev</text>
<text x="235.6" y="207.5">Date:</text>
<text x="236.9" y="204.3">A3</text>
<text x="242.4" y="204.3">Audio</text>
<text x="242.4" y="207.5">Friday, August 29, 2008</text>
<text x="266.4" y="207.5">Sheet</text>
<text x="273.5" y="207.5">5</text>
<text x="278.1" y="207.5">of</text>
<text x="282.4" y="207.5">12</text>
<text x="289.3" y="204.5">B</text>
</g>
<g font-size="1.6" fill="#004080">
<text x="118.1" y="45.1" transform="rotate(-90 118.1 45.1)">CPP</text>
<text x="121.7" y="45.4" transform="rotate(-90 121.7 45.4)">CPM</text>
<text x="127" y="47.3" transform="rotate(-90 127 47.3)">CPVSS</text>
<text x="130.6" y="47.3" transform="rotate(-90 130.6 47.3)">CPVSS</text>
<text x="109.4" y="48.7">LEFTINM</text>
<text x="109.4" y="52.3">LEFTINP</text>
<text x="126.3" y="52.3">HPLEFT</text>
<text x="109.4" y="57.6">RIGHTINM</text>
<text x="125.2" y="57.6">HPRIGHT</text>
<text x="109.4" y="61.2">RIGHTINP</text>
<text x="109.4" y="68.3">SDn</text>
<text x="129.2" y="66.5">SDA</text>
<text x="129.4" y="70.1">SCL</text>
<text x="112.8" y="75.6" transform="rotate(-90 112.8 75.6)">GND</text>
<text x="114.6" y="75.6" transform="rotate(-90 114.6 75.6)">GND</text>
<text x="116.3" y="75.6" transform="rotate(-90 116.3 75.6)">GND</text>
<text x="118.1" y="75.6" transform="rotate(-90 118.1 75.6)">GND</text>
<text x="125.2" y="75.6" transform="rotate(-90 125.2 75.6)">VDD</text>
<text x="127" y="75.6" transform="rotate(-90 127 75.6)">VDD</text>
<text x="226.7" y="135.8">OUT</text>
<text x="230.1" y="134.3" transform="rotate(-90 230.1 134.3)">GND</text>
<text x="231.9" y="134.3" transform="rotate(-90 231.9 134.3)">GND</text>
<text x="233.7" y="134.3" transform="rotate(-90 233.7 134.3)">GND</text>
<text x="107.6" y="155.4">LLINEIN</text>
<text x="131.8" y="155.4">LOUT</text>
<text x="107.6" y="157.2">RLINEIN</text>
<text x="107.6" y="159">MICIN</text>
<text x="107.6" y="160.7">MICBIAS</text>
<text x="131.5" y="157.2">ROUT</text>
<text x="107.6" y="164.3">_CS</text>
<text x="107.6" y="166.1">SDIN</text>
<text x="107.6" y="167.9">SCLK</text>
<text x="129.2" y="166.1">RHPOUT</text>
<text x="129.5" y="164.3">LHPOUT</text>
<text x="107.6" y="169.6">MODE</text>
<text x="130.4" y="173.2">HPVDD</text>
<text x="107.6" y="175">DIN</text>
<text x="107.6" y="176.7">LRCIN</text>
<text x="107.6" y="178.5">DOUT</text>
<text x="131.6" y="175">AVDD</text>
<text x="107.6" y="180.3">LRCOUT</text>
<text x="107.6" y="182.1">BCLK</text>
<text x="130.2" y="183.9">HPGND</text>
<text x="131.4" y="185.6">AGND</text>
<text x="132" y="182.1">VMID</text>
<text x="107.6" y="187.4">XTI/MCLK</text>
<text x="107.6" y="189.2">XTO</text>
<text x="107.6" y="191">CLKOUT</text>
<text x="131.5" y="191">DVDD</text>
<text x="131.6" y="189.2">BVDD</text>
<text x="131.3" y="192.7">DGND</text>
</g>
<g font-size="1.6" fill="#00f">
<text x="172" y="151.4" transform="rotate(180 172 151.4)">+</text>
<text x="186.2" y="151.4" transform="rotate(180 186.2 151.4)">+</text>
<text x="222.8" y="173.9">+ C93</text>
<text x="180.1" y="184.6">+ C96</text>
</g>
</svg>
